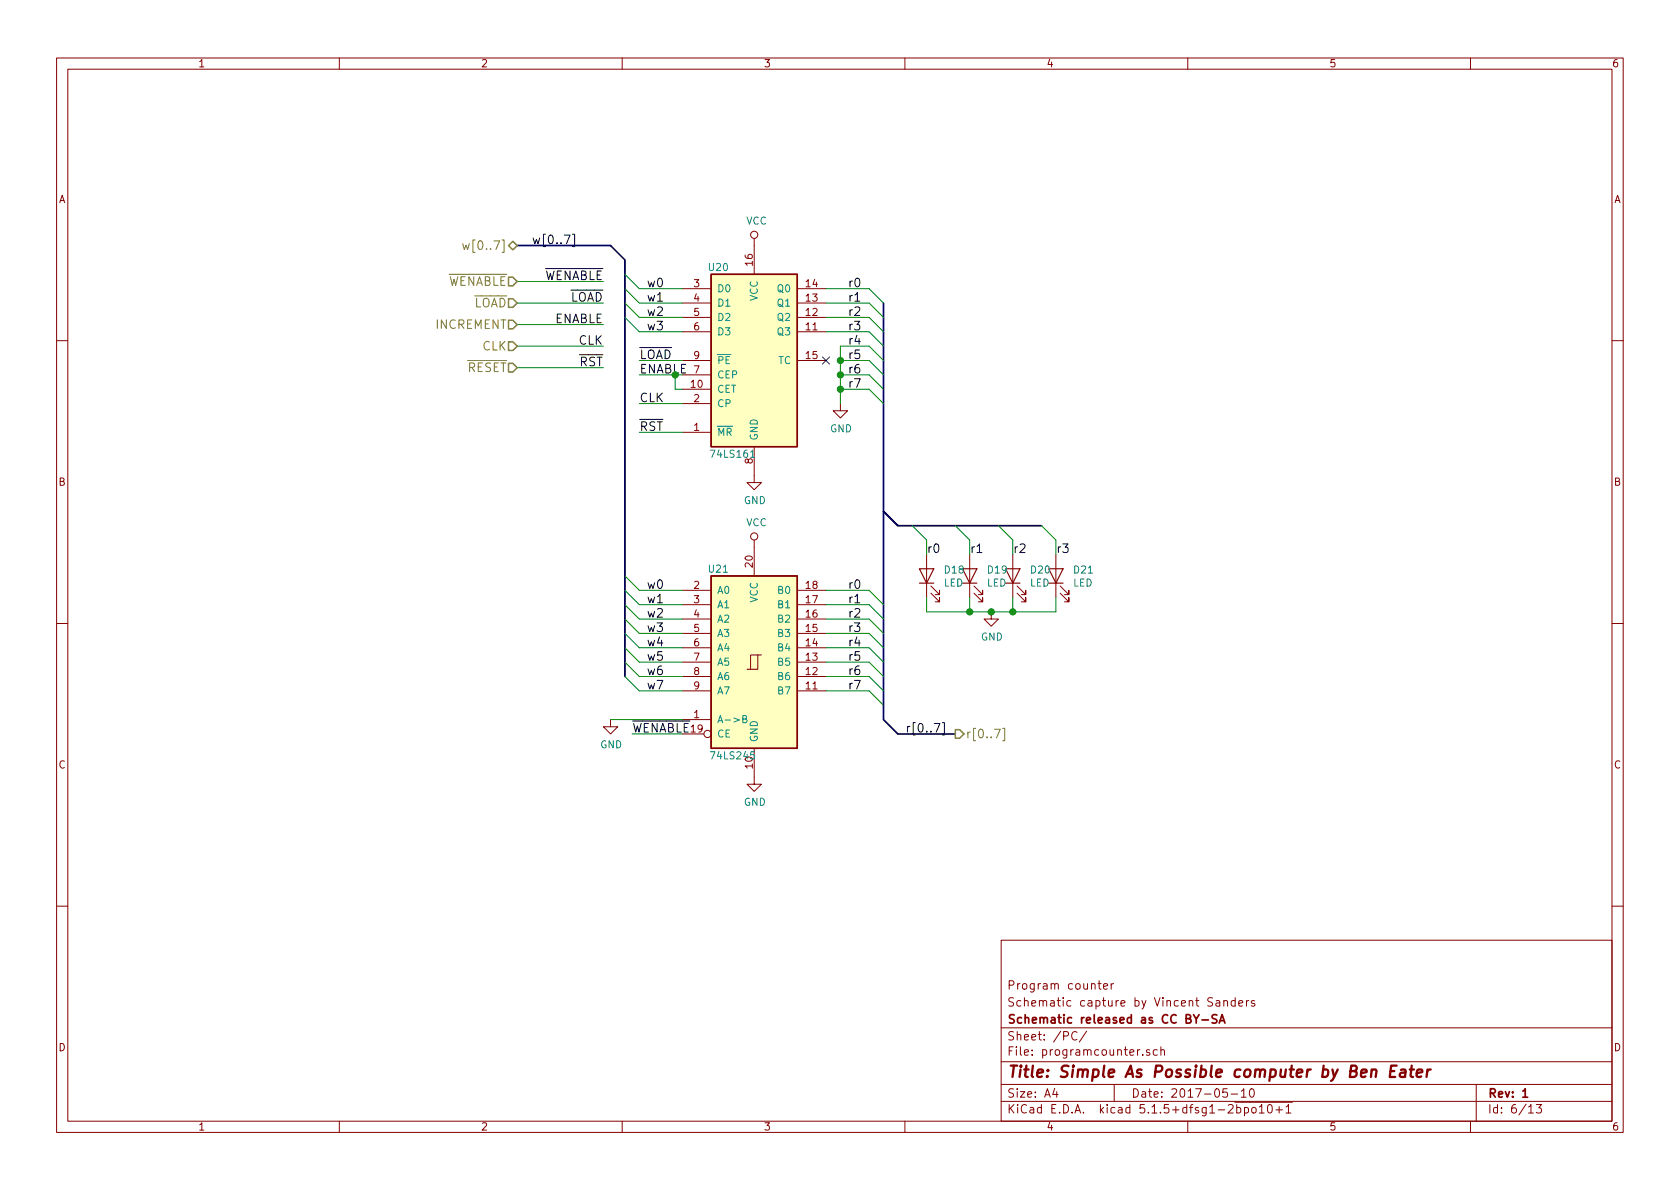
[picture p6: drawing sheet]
<svg xmlns="http://www.w3.org/2000/svg" width="297mm" height="210mm" viewBox="0 0 297 210" stroke-linecap="round" stroke-linejoin="round" font-family="sans-serif">
<g fill="none" stroke="#840000" stroke-width=".18">
<path d="M10 10.3h277v189.9h-277zM12 12.2h273v186.1h-273zM60 10.3v1.9M110 10.3v1.9M160 10.3v1.9M210 10.3v1.9M260 10.3v1.9M120.6 58.7h5.1M120.6 56.1h5.1M120.6 53.6h5.1M120.6 51h5.1M133.3 42.2v6.3"/>
<path d="M141 58.7h5M141 56.1h5M141 53.6h5M141 51h5M10 60.2h2M120.6 76.4h5.1M120.6 68.8h5.1M120.6 63.7h5.1M120.6 71.4h5.1M120.6 66.3h5.1M133.3 79v6.3h1.3l-1.3 1.3-1.2-1.3h1.2M141 63.7h5"/>
<path d="M148.6 71.4v1.2h1.3l-1.3 1.3-1.3-1.3h1.3M285 60.2h2M133.3 95.5v6.3M163.8 98v7.7M171.4 98v7.7M179.1 98v7.7M186.7 98v7.7M10 110.3h2M120.6 119.6h5.1M120.6 117.1h5.1M120.6 114.5h5.1M120.6 112h5.1"/>
<path d="M120.6 109.5h5.1M120.6 106.9h5.1M120.6 104.4h5.1M134 115.8h-1.3v2.6M134.6 115.8h-.6v2.6h-1.9M141 119.6h5M141 117.1h5M141 114.5h5M141 112h5M141 109.5h5M141 106.9h5M141 104.4h5"/>
<path d="M164.6 104.9l1.5 1.5v-.7v.7h-.7M164.6 103.6l1.5 1.6v-.8v.8h-.7M172.2 104.9l1.5 1.5v-.7v.7h-.7M172.2 103.6l1.5 1.6v-.8v.8h-.7M175.3 108.2v1.3h1.2l-1.2 1.2-1.3-1.2h1.3M179.8 104.9l1.6 1.5v-.7v.7h-.8M179.8 103.6l1.6 1.6v-.8v.8h-.8M187.5 104.9l1.5 1.5v-.7v.7h-.8M187.5 103.6l1.5 1.6v-.8v.8h-.8M285 110.3h2M107.9 127.2v1.3h1.3l-1.3 1.3-1.2-1.3h1.2M120.6 127.2h5.1"/>
<path d="M120.6 122.2h5.1M120.6 129.8h3.9M133.3 132.3v6.4h1.3l-1.3 1.2-1.2-1.2h1.2M141 122.2h5M10 160.2h2M177 166.3h108v32h-108zM194.1 173.9h.6M194.3 173.4v1.3l.4 .2M195.1 174.4l.7-.1v-.3l-.5-.1-.2 .2 .1 .7h.6M196.5 173.9v1M196.9 173.9l-.4 .3M215 177h.6l.1 .9"/>
<path d="M215.7 177.3l-.5 .1a.29 .29 0 0 0-.3 .2 .29 .29 0 0 0 .3 .3l.5-.1M216.4 177.1l.1-.1a.37 .37 0 0 1 .5 .1v.8M216.4 176.9v1M218.4 177l-.4-.1-.3 .3 .1 .6h.6M218.4 176.4v1.5M219 177.4l.7-.1v-.3l-.4-.1-.3 .2 .1 .7h.6M220.4 176.9v1M220.8 176.9l-.4 .2v.1M221.8 177a.37 .37 0 0 0-.6 .1l.1 .3 .5 .1 .1 .1-.2 .3-.5-.1M285 160.2h2M60 198.3v1.9M110 198.3v1.9"/>
<path d="M160 198.3v1.9M177 194.8h108M177 191.8h108M177 187.8h108M177 181.8h108M186.5 192.5l-.4 1h1M186.8 193v1M190.4 182.6a.7 .7 0 0 0-.9 .2 .7 .7 0 0 0 .1 .9 .55 .55 0 0 0 .8 .1M192.1 182.3l-1.3 2M197 191.8v3M202.1 186.5v.1M203.3 185.7l-.4-.1-.2 .2 .1 .2 .5 .2v.3h-.6"/>
<path d="M204.6 185.7l-.4-.1-.3 .3 .1 .6 .2 .1 .4-.1M205.3 185.7l.2-.1 .3 .1 .1 .9M205.3 185.1v1.5M210 198.3v1.9M217 192.5h-.7l-.1 .7 .2-.1 .5 .1 .1 .2v.5l-.2 .1-.6-.1M217.7 193.5h1.1M218.3 194.9h10.2M218.7 195.9l.4-.1 .3 .3-.1 .6h-.6M218.7 195.3v1.5M219.5 193l.4-.5v1.5M219.5 194h.8M220 195.9l.4-.1 .4 .3-.1 .6-.3 .1-.4-.1"/>
<path d="M220 195.8v1.5M221.1 192.6l.2-.1a.8 .8 0 0 1 .5 .8 .8 .8 0 0 1-.5 .7 1 1 0 0 1-.2-1.4zM221.4 196l.2-.2 .4 .2v.7l-.2 .1-.4-.1zM222.7 195.8l.4-.5v1.5M222.7 196.8h.8M224.2 195.5l.4-.2a.94 .94 0 0 1 0 1.5l-.4-.3-.1-.6zM225.6 196.3h1.1M226.2 195.7v1.1M227.4 195.8l.4-.5v1.5M227.4 196.8h.8M260 198.3v1.9M261 191.8v6.5"/>
<path d="M270.3 195.8l.4-.5v1.5M270.3 196.8h.8M271.6 195.3h.9l-.4 .6 .4 .1v.7l-.2 .1-.7-.1"/>
<circle cx="133.3" cy="41.5" r=".63"/>
<circle cx="133.3" cy="94.9" r=".63"/>
<circle cx="125.1" cy="129.8" r=".63"/>
</g>
<path d="M211 179.4l.5 .8 .5-.8M215.2 179.5l-.6-.1-.3 .3 .1 .3 .7 .4v.4l-.2 .1-.6-.1M212.5 180.4h1.2M215.6 180.9l.5-1.5 .5 1.5M215.7 180.5h.7M269.2 193l.5-.5v1.5M269.2 194h.9" fill="none" stroke="#840000" stroke-width=".3"/>
<path d="M245.8 189.4h.7M246.9 188.4h-.9l-.3 2h1M247.7 189.2h.8l-.1 1.2M248.5 189.6l-.7 .1a.4 .4 0 0 0-.3 .3 .4 .4 0 0 0 .2 .4l.7-.1M249.3 189.1h.7M249.6 188.4l-.2 1.8 .1 .1 .3 .1M250.5 189.8l1-.2-.1-.4h-.8l-.2 1 .3 .2 .6-.1M252.4 189.1l-.2 1.3M253 189.1a.54 .54 0 0 0-.7 .4" fill="none" stroke="#840000" stroke-width=".41"/>
<path d="M162.6 100.6h2.5l-1.3 2.5zM162.6 103.1h2.5M170.2 100.6h2.5l-1.3 2.5zM170.2 103.1h2.5M177.8 100.6h2.5l-1.2 2.5zM177.8 103.1h2.5M185.4 100.6h2.6l-1.3 2.5zM185.4 103.1h2.6" fill="none" stroke="#840000" stroke-width=".2"/>
<g fill="#ffffc2" stroke="#ffffc2" stroke-width=".18">
<path d="M125.7 101.8h15.3v30.5h-15.3z"/>
<path d="M125.7 48.5h15.3v30.5h-15.3z"/>
</g>
<path d="M125.7 48.5h15.3v30.5h-15.3zM125.7 101.8h15.3v30.5h-15.3z" fill="none" stroke="#840000" stroke-width=".25"/>
<path d="M131.3 127.1h.6l.1-.4-.7-.2v1.3h.5l.3-.2v-.2l-.3-.3" fill="none" stroke="#008484" stroke-width=".18"/>
<path d="M91.4 43.4h16.5l2.6 2.6v73.6M156.2 53.6v73.6l2.5 2.6h10.2M156.2 90.4l2.5 2.6h25.4" fill="none" stroke="#000084" stroke-width=".3"/>
<g fill="none" stroke="#008400" stroke-width=".18">
<path d="M91.4 53.6h15.3M91.4 49.8h15.3M91.4 57.4h15.3M110.5 56.1l2.5 2.6h7.6M110.5 51l2.5 2.6h7.6M110.5 53.6l2.5 2.5h7.6M110.5 48.5l2.5 2.5h7.6M146 58.7h7.7l2.5 2.5M146 53.6h7.7l2.5 2.5M146 56.1h7.7l2.5 2.6M146 51h7.7l2.5 2.6M91.4 65h15.3"/>
<path d="M91.4 61.2h15.3M113 76.4h7.6M113 71.4h7.6M113 66.3h6.4v2.5h1.2M113 63.7h7.6M148.6 68.8h5.1l2.5 2.6M148.6 66.3h5.1l2.5 2.5M148.6 63.7h5.1l2.5 2.6M156.2 63.7l-2.5-2.5h-5.1v10.2M161.3 93l2.5 2.5v2.5M168.9 93l2.5 2.5v2.5M176.5 93l2.6 2.5v2.5"/>
<path d="M184.1 93l2.6 2.5v2.5M110.5 119.6l2.5 2.6h7.6M110.5 117.1l2.5 2.5h7.6M110.5 114.5l2.5 2.6h7.6M110.5 112l2.5 2.5h7.6M110.5 109.5l2.5 2.5h7.6M110.5 106.9l2.5 2.6h7.6M110.5 104.4l2.5 2.5h7.6M110.5 101.8l2.5 2.6h7.6M146 119.6h7.7l2.5 2.6M146 117.1h7.7l2.5 2.5M146 114.5h7.7l2.5 2.6"/>
<path d="M146 112h7.7l2.5 2.5M146 109.5h7.7l2.5 2.5M146 106.9h7.7l2.5 2.6M146 104.4h7.7l2.5 2.5M163.8 105.7v2.5h22.9v-2.5M171.4 105.7v2.5M179.1 105.7v2.5M107.9 127.2h12.7M111.8 129.8h8.8M146 122.2h7.7l2.5 2.5"/>
</g>
<path d="M89.9 49h.8l.7 .8-.7 .7h-.8zM89.9 56.6h.8l.7 .8-.7 .8h-.8zM89.9 52.8h.8l.7 .8-.7 .8h-.8zM89.9 43.4l.8-.7 .7 .7-.7 .8zM89.9 64.3h.8l.7 .7-.7 .8h-.8zM89.9 60.4h.8l.7 .8-.7 .8h-.8zM168.9 129h.8l.7 .8-.7 .8h-.8z" fill="none" stroke="#848400" stroke-width=".25"/>
<path d="M81.8 43.1l.3 1 .3-.7 .3 .7 .3-1M175.8 129h1.1l-.7 1.5M177.3 128.8h.3v2.2h-.3" fill="none" stroke="#848400" stroke-width=".18"/>
<path d="M101.2 41.4h.4v2.2h-.4M165.2 127.9h1l-.7 1.6M166.6 127.8h.4v2.2h-.4" fill="none" stroke="#000" stroke-width=".18"/>
<g fill="#008400" stroke="#008400" stroke-width=".25">
<circle cx="179.1" cy="108.2" r=".51"/>
<circle cx="148.6" cy="63.7" r=".51"/>
<circle cx="171.5" cy="108.2" r=".51"/>
<circle cx="148.6" cy="66.3" r=".51"/>
<circle cx="175.3" cy="108.2" r=".51"/>
<circle cx="148.6" cy="68.8" r=".51"/>
<circle cx="119.4" cy="66.3" r=".51"/>
</g>
<path d="M145.4 63.1l1.3 1.3M146.7 63.1l-1.3 1.3" fill="none" stroke="#000084" stroke-width=".18"/>
<text font-size="2.8" fill="#840000" x="178" y="190.5">Title: Simple As Possible computer by Ben Eater</text>
<g font-size="2.1" fill="#848400">
<text x="83.1" y="44.2">w[0..7]</text>
<text x="78.9" y="50.5">WENABLE</text>
<text x="77" y="58.2">INCREMENT</text>
<text x="83.6" y="54.4">LOAD</text>
<text x="82.6" y="65.8">RESET</text>
<text x="85.3" y="62">CLK</text>
<text x="170.7" y="130.6">r[0..7]</text>
</g>
<g font-size="2.1">
<text x="94" y="43.2">w[0..7]</text>
<text x="96" y="49.5">WENABLE</text>
<text x="100.7" y="53.3">LOAD</text>
<text x="114.3" y="53.3">w1</text>
<text x="114.3" y="50.8">w0</text>
<text x="149.9" y="50.8">r0</text>
<text x="149.9" y="53.3">r1</text>
<text x="97.9" y="57.1">ENABLE</text>
<text x="114.3" y="58.4">w3</text>
<text x="114.3" y="55.9">w2</text>
<text x="149.9" y="55.9">r2</text>
<text x="149.9" y="58.4">r3</text>
<text x="102.3" y="61">CLK</text>
<text x="102.4" y="64.8">RST</text>
<text x="113" y="63.5">LOAD</text>
<text x="149.9" y="63.5">r5</text>
<text x="149.9" y="61">r4</text>
<text x="113" y="71.1">CLK</text>
<text x="113" y="66">ENABLE</text>
<text x="149.9" y="66">r6</text>
<text x="149.9" y="68.6">r7</text>
<text x="113" y="76.2">RST</text>
<text x="163.8" y="97.8">r0</text>
<text x="171.4" y="97.8">r1</text>
<text x="179.1" y="97.8">r2</text>
<text x="186.7" y="97.8">r3</text>
<text x="114.3" y="106.7">w1</text>
<text x="114.3" y="104.1">w0</text>
<text x="149.9" y="106.7">r1</text>
<text x="149.9" y="104.1">r0</text>
<text x="114.3" y="111.8">w3</text>
<text x="114.3" y="109.2">w2</text>
<text x="149.9" y="111.8">r3</text>
<text x="149.9" y="109.2">r2</text>
<text x="114.3" y="116.8">w5</text>
<text x="114.3" y="119.4">w6</text>
<text x="114.3" y="114.3">w4</text>
<text x="149.9" y="119.4">r6</text>
<text x="149.9" y="116.8">r5</text>
<text x="149.9" y="114.3">r4</text>
<text x="114.3" y="121.9">w7</text>
<text x="149.9" y="121.9">r7</text>
<text x="111.8" y="129.5">WENABLE</text>
<text x="160" y="129.5">r[0..7]</text>
</g>
<g font-size="2.1" fill="#840000">
<text x="178" y="178">Schematic capture by Vincent Sanders</text>
<text x="178" y="175">Program counter</text>
<text x="178" y="184">Sheet: /PC/</text>
<text x="178" y="181">Schematic released as CC BY-SA</text>
<text x="178" y="186.7">File: programcounter.sch</text>
<text x="178" y="196.9">KiCad E.D.A. kicad 5.1.5+dfsg1-2bpo10+1</text>
<text x="178" y="194.1">Size: A4</text>
<text x="200" y="194.1">Date: 2017-05-10</text>
<text x="263" y="194.1">Rev: 1</text>
<text x="263" y="196.9">Id: 6/13</text>
</g>
<g font-size="1.8" fill="#840000">
<text x="35" y="11.9">1</text>
<text x="85" y="11.9">2</text>
<text x="135" y="11.9">3</text>
<text x="185" y="11.9">4</text>
<text x="235" y="11.9">5</text>
<text x="285" y="11.9">6</text>
<text x="10.4" y="35.9">A</text>
<text x="285.4" y="35.9">A</text>
<text x="133.1" y="46.9" transform="rotate(-90 133.1 46.9)">16</text>
<text x="122.7" y="50.8">3</text>
<text x="122.7" y="53.3">4</text>
<text x="142.5" y="53.3">13</text>
<text x="142.5" y="50.8">14</text>
<text x="122.7" y="55.9">5</text>
<text x="122.7" y="58.4">6</text>
<text x="142.5" y="58.4">11</text>
<text x="142.5" y="55.9">12</text>
<text x="122.7" y="63.5">9</text>
<text x="142.5" y="63.5">15</text>
<text x="122.2" y="68.6">10</text>
<text x="122.7" y="71.1">2</text>
<text x="122.7" y="66">7</text>
<text x="122.7" y="76.2">1</text>
<text x="10.4" y="85.9">B</text>
<text x="285.4" y="85.9">B</text>
<text x="133.1" y="100.3" transform="rotate(-90 133.1 100.3)">20</text>
<text x="122.7" y="104.1">2</text>
<text x="122.7" y="106.7">3</text>
<text x="142.5" y="106.7">17</text>
<text x="142.5" y="104.1">18</text>
<text x="122.7" y="109.2">4</text>
<text x="122.7" y="111.8">5</text>
<text x="142.5" y="111.8">15</text>
<text x="142.5" y="109.2">16</text>
<text x="122.7" y="114.3">6</text>
<text x="122.7" y="116.8">7</text>
<text x="122.7" y="119.4">8</text>
<text x="142.5" y="119.4">12</text>
<text x="142.5" y="116.8">13</text>
<text x="142.5" y="114.3">14</text>
<text x="122.7" y="121.9">9</text>
<text x="142.5" y="121.9">11</text>
<text x="122.2" y="129.5">19</text>
<text x="122.7" y="127">1</text>
<text x="10.4" y="135.9">C</text>
<text x="285.4" y="135.9">C</text>
<text x="10.4" y="185.9">D</text>
<text x="285.4" y="185.9">D</text>
<text x="35" y="199.9">1</text>
<text x="85" y="199.9">2</text>
<text x="135" y="199.9">3</text>
<text x="185" y="199.9">4</text>
<text x="235" y="199.9">5</text>
<text x="285" y="199.9">6</text>
</g>
<g font-size="1.8" fill="#008484">
<text x="131.9" y="39.7">VCC</text>
<text x="125.4" y="47.9">U20</text>
<text x="126.7" y="51.7">D0</text>
<text x="134" y="53.3" transform="rotate(-90 134 53.3)">VCC</text>
<text x="137.6" y="51.7">Q0</text>
<text x="126.7" y="54.2">D1</text>
<text x="126.7" y="56.8">D2</text>
<text x="126.7" y="59.3">D3</text>
<text x="137.6" y="59.3">Q3</text>
<text x="137.6" y="56.8">Q2</text>
<text x="137.6" y="54.2">Q1</text>
<text x="126.7" y="64.4">PE</text>
<text x="137.6" y="64.4">TC</text>
<text x="126.7" y="69.5">CET</text>
<text x="126.7" y="66.9">CEP</text>
<text x="126.7" y="77.1">MR</text>
<text x="126.7" y="72">CP</text>
<text x="134" y="78" transform="rotate(-90 134 78)">GND</text>
<text x="146.8" y="76.4">GND</text>
<text x="126" y="80.9">74LS161</text>
<text x="133.1" y="82" transform="rotate(-90 133.1 82)">8</text>
<text x="131.5" y="89.1">GND</text>
<text x="131.9" y="93.1">VCC</text>
<text x="125.4" y="101.3">U21</text>
<text x="167.1" y="101.4">D18</text>
<text x="174.7" y="101.4">D19</text>
<text x="182.3" y="101.4">D20</text>
<text x="189.9" y="101.4">D21</text>
<text x="126.7" y="105">A0</text>
<text x="126.7" y="107.6">A1</text>
<text x="134" y="106.6" transform="rotate(-90 134 106.6)">VCC</text>
<text x="137.7" y="107.6">B1</text>
<text x="137.7" y="105">B0</text>
<text x="166.9" y="103.7">LED</text>
<text x="174.5" y="103.7">LED</text>
<text x="182.1" y="103.7">LED</text>
<text x="189.7" y="103.7">LED</text>
<text x="126.7" y="110.1">A2</text>
<text x="126.7" y="112.6">A3</text>
<text x="137.7" y="112.6">B3</text>
<text x="137.7" y="110.1">B2</text>
<text x="173.4" y="113.3">GND</text>
<text x="126.7" y="115.2">A4</text>
<text x="126.7" y="117.7">A5</text>
<text x="137.7" y="117.7">B5</text>
<text x="137.7" y="115.2">B4</text>
<text x="126.7" y="120.3">A6</text>
<text x="126.7" y="122.8">A7</text>
<text x="137.7" y="122.8">B7</text>
<text x="137.7" y="120.3">B6</text>
<text x="126.7" y="127.9">A-&gt;B</text>
<text x="126.7" y="130.4">CE</text>
<text x="134" y="131.3" transform="rotate(-90 134 131.3)">GND</text>
<text x="106.1" y="132.3">GND</text>
<text x="126" y="134.3">74LS245</text>
<text x="133.1" y="135.8" transform="rotate(-90 133.1 135.8)">10</text>
<text x="131.5" y="142.5">GND</text>
</g>
</svg>
